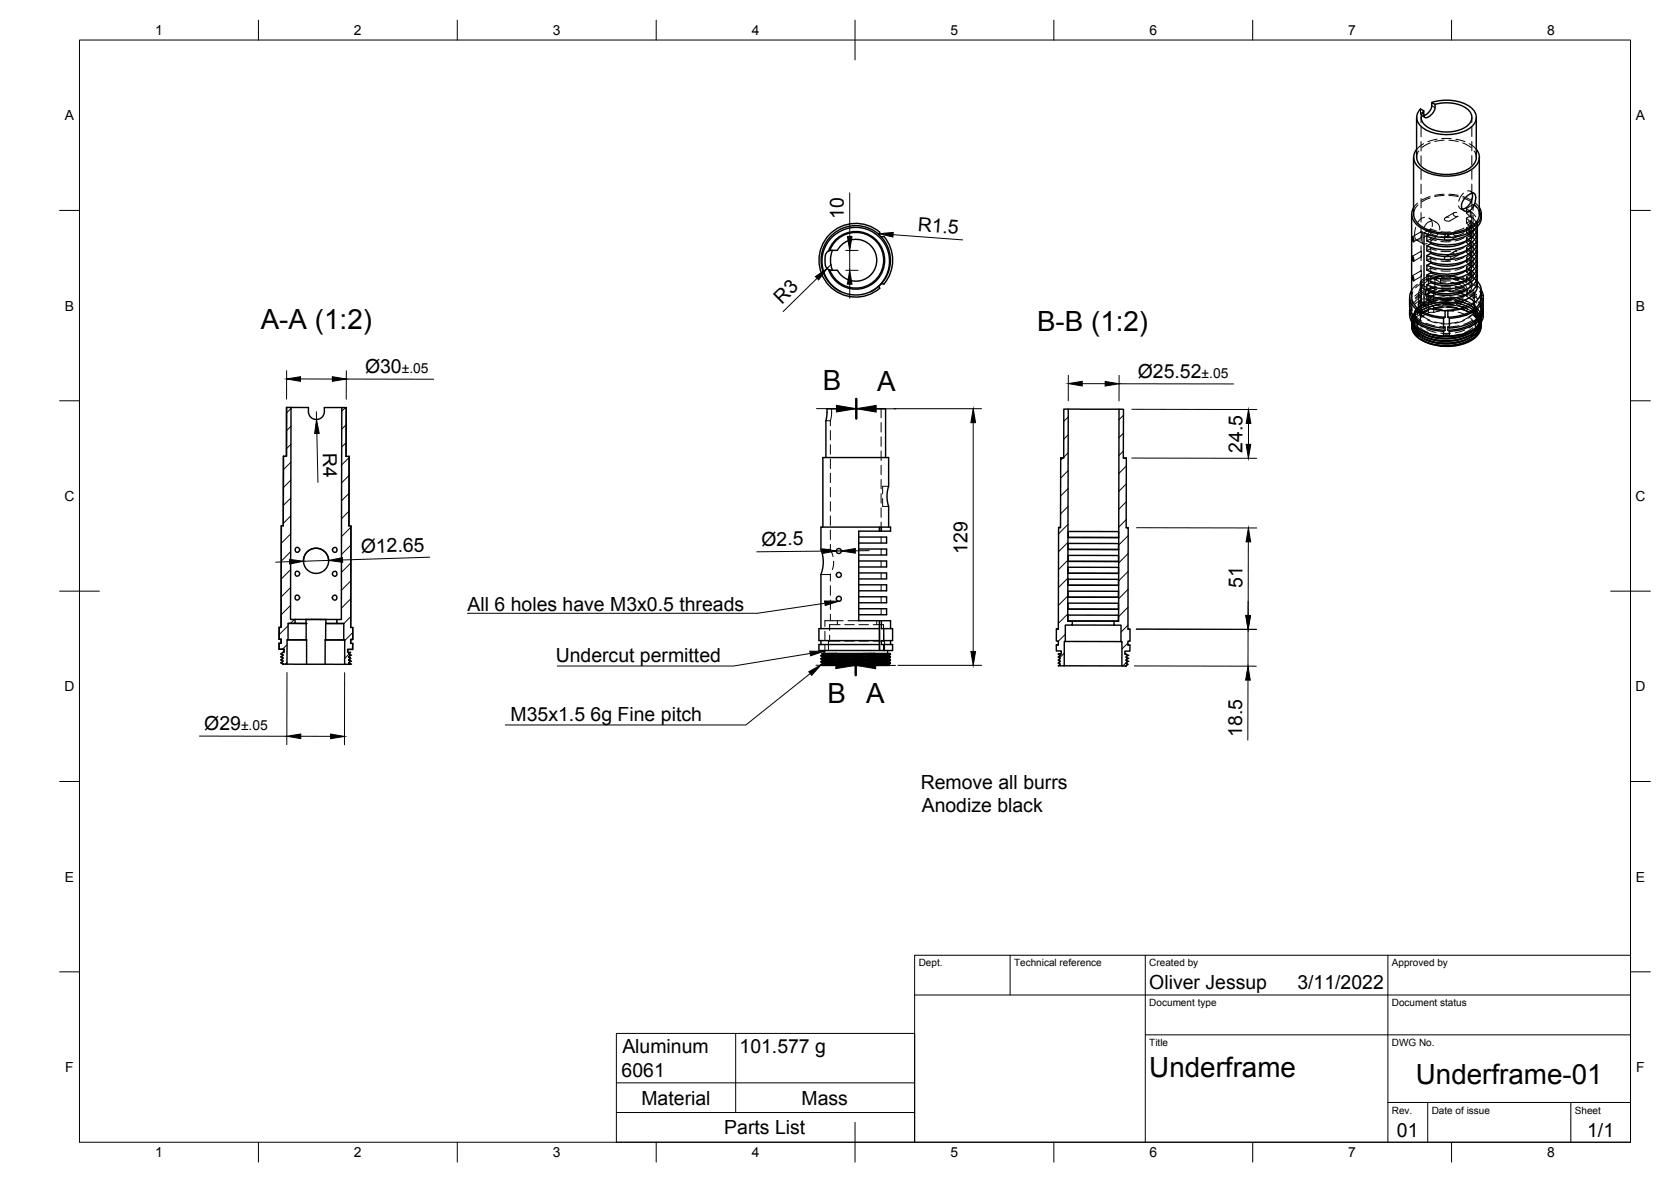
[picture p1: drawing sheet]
<svg xmlns="http://www.w3.org/2000/svg" width="420mm" height="297mm" viewBox="0 0 420 297" stroke-linecap="round" stroke-linejoin="round" font-family="sans-serif">
<!-- layer: Visible -->
<g fill="none" stroke="#000" stroke-width=".36">
<path d="M355.4 39.5v14.3M356.2 29.5v10M356.2 37.5a3.4 3.4 0 0 0 1.5 5.3 12.6 12.6 0 0 0 12.8-.6 3.2 3.2 0 0 0 .7-4.7M357.2 27.4l.8 .5 .2 1.5 .6 .2 .7-.4 1-1.1 .3-.8v-1.1l-.8-.4v1l-.3 .8-.7 .9-1 .6M360 25.7a10.9 10.9 0 0 1 10.4 1.8 2.89 2.89 0 0 1-.6 4.5 11.1 11.1 0 0 1-12.3-.1 2.9 2.9 0 0 1-.3-4.5M360.8 26.2a9 9 0 0 1 8.7 1.7 2.61 2.61 0 0 1-1.3 4.2 9.7 9.7 0 0 1-9.8-.6 2.42 2.42 0 0 1-.4-3.6M371.2 29.5v10a4.2 4.2 0 0 1-3.1 3.5 11.5 11.5 0 0 1-10.4-.9 3.3 3.3 0 0 1-1.5-2.6M372 39.5v14.3M210.4 58.7l-1.5 1.2-1.3 2-.7 1.8-.2 2.4 .5 2.6 .9 1.7 1.5 1.7 1.8 1.2-1.6-1-1.6-1.7-1.1-1.9-.5-1.7-.1-2.1 .3-1.9 .7-1.7 1.2-1.7 1.6-1.4 1.5-.8 1.9-.6h2.4l2 .4 1.9 1 1.8 1.6 1 1.5 .7 1.7 .4 1.9-.1 1.5-.3 1.6-.8 1.9-1 1.3-1.2 1.1-1.6 1M210.4 58.7a8.3 8.3 0 0 1 9.6 0M220 58.7l1.6 1.4 1.2 1.9 .7 1.9 .1 2.2-.5 2.6-.9 1.7-1.3 1.6-2 1.3M221.2 58.4l-.1 .7"/>
<path d="M221.2 58.4a9.3 9.3 0 0 0-12.7 .6 9.3 9.3 0 0 0 0 12.8 9.3 9.3 0 0 0 12.7 .6M221.5 59.4h.7a9.2 9.2 0 0 1 0 12h-.7M354.9 53.8l.1 20.9a4.9 4.9 0 0 0 3.8 4.1 13.4 13.4 0 0 0 4.6 .9M355.1 59.5l.3 .5v.8l-.2-.5zM355.5 53.8a4.7 4.7 0 0 0 3.7 4 12.5 12.5 0 0 0 11.5-1.4 3.5 3.5 0 0 0 1.3-2.6M355.5 52.1a3.5 3.5 0 0 0 1.5 5 12 12 0 0 0 6.4 1.8M359.3 59l-.5 .3v1.3M363.3 58.9v.8M363.4 59.7h.7M363.4 59.7a13.3 13.3 0 0 1-5.3-1.2v18.4l1.6-1v-.2M364 58.9v.8M368.5 49.6l1.5-1a.85 .85 0 0 1 .9 .2 .85 .85 0 0 1 .2 1l-.3 1.3-.6 1.1a1.5 1.5 0 0 1-2.1 .7 1.5 1.5 0 0 1-.4-2.2z"/>
<path d="M370.1 48.5a3.5 3.5 0 0 1-2.4 4.1M370.9 57.5a9.9 9.9 0 0 1-9.2 2.7l-2.9-.9M371.4 57.7a3.9 3.9 0 0 1-3 4.2 12.5 12.5 0 0 1-9.6-.1M371.5 57v.1M371.5 58.3v1.3M371.5 57.1a5.1 5.1 0 0 1-4.5 4 12.7 12.7 0 0 1-8.2-.6M371.5 59.6a5.1 5.1 0 0 1-4.5 4 12.7 12.7 0 0 1-8.2-.6M372 52.1l.5 1.5M372.4 53.6a4.9 4.9 0 0 1-3.8 5.3 13.5 13.5 0 0 1-4.5 .8M372.5 53.6a3.7 3.7 0 0 1-2.2 3.5 12.6 12.6 0 0 1-6.9 1.8M207.5 64.2v2.5M207.5 66.7l.3 .6 .5 .4"/>
<path d="M208.3 67.7l.7 .2M208.3 63.1l-.5 .4-.3 .7M208.3 63.1a7.2 7.2 0 0 1 11.2-3.5 7.2 7.2 0 0 1 0 11.7 7.2 7.2 0 0 1-11.2-3.5M208.6 63a7 7 0 0 1 10.8-3.2 7 7 0 0 1 0 11.2 7 7 0 0 1-10.8-3.2M209 67.9h1.5M209.3 62.9l-.4 1.4-.1 1.5 .5 2.1M210.5 62.9l-2.2 .2M210.6 62.9a5.3 5.3 0 0 1 7.9-1.6 5.3 5.3 0 0 1 0 8.2 5.3 5.3 0 0 1-7.9-1.6M211.4 73.3a8.7 8.7 0 0 0 7.5 0M221.1 71.8l.1 .7M354.4 74.7v2.4M354.4 78v1.2"/>
<path d="M354.5 77.1a5.1 5.1 0 0 0 3.8 4.3 11.3 11.3 0 0 0 4.8 .9l.3-.1-.1 .8-.2 .2a10 10 0 0 1-8.1-3.4l-.5-1.5v-.8M354.5 79.2a5.1 5.1 0 0 0 3.8 4.3 14.2 14.2 0 0 0 4.7 1l.7-.3 .7 .3a10.3 10.3 0 0 0 8-3.5l.5-1.4M355.1 64.4l.4 .8a.24 .24 0 0 1 .1 .3 .24 .24 0 0 1-.3 .1zM355.1 69.3l.3 .5v.8l-.2-.5zM355.3 79.4a9.3 9.3 0 0 0 8.1 3.6M358.1 76.9a13 13 0 0 0 5.3 1.2M359.7 60.9v.3M359.7 63.4v.3M359.7 65.9v.2M359.7 68.3v.3M359.7 70.8v.2M359.7 73.2v.3"/>
<path d="M359.7 73.5l-.9 .5v1.3M359.7 71l-.9 .6v1.2M359.7 68.6l-.9 .5v1.3M359.7 66.1l-.9 .6v1.2M359.7 63.7l-.9 .5v1.3M359.7 61.2l-.9 .6v1.2M360.8 71.1v.3M360.8 73.5v.1M360.9 73.5h-.4v.3M363 80v2.5M364 78.1v1.6M364.1 79.7a9.7 9.7 0 0 0 7.9-3.5l.5-1.3 .4 .2a6.3 6.3 0 0 1-5 4.3l-3.5 .6z"/>
<path d="M364.4 64.4l-.8 .1M364.4 80v2.5M366.1 71.2l.6 .2M366.5 73.5l.6 .2M367.3 70.9l.4 .1M368.3 70.5l.2 .1M368.7 72.8v.1M368.7 60.5v.1M368.7 63v.1M368.7 65.4v.1M368.7 67.9v.1M368.7 70.3v.1"/>
<path d="M368.9 72.7h.1M369.1 60.3a9.6 9.6 0 0 1-9.3 .9M369.1 62.8a9.6 9.6 0 0 1-9.3 .9M369.1 65.2a9.6 9.6 0 0 1-9.3 .9M369.1 67.7a9.6 9.6 0 0 1-9.3 .9M369.1 70.1a9.6 9.6 0 0 1-9.3 .9M369.1 72.6a9.6 9.6 0 0 1-9.3 .9M371.4 70a3.9 3.9 0 0 1-3 4.1 12.5 12.5 0 0 1-9.6-.1M371.4 67.5a3.9 3.9 0 0 1-3 4.2 12.5 12.5 0 0 1-9.6-.1M371.4 65.1a3.9 3.9 0 0 1-3 4.1 12.5 12.5 0 0 1-9.6-.1M371.4 62.6a3.9 3.9 0 0 1-3 4.2 12.5 12.5 0 0 1-9.6-.1M371.4 60.2a3.9 3.9 0 0 1-3 4.1 12.5 12.5 0 0 1-9.6-.1"/>
<path d="M371.5 60.8v1.2M371.5 63.2v1.3M371.5 65.7v1.2M371.5 68.1v1.3M371.5 70.6v1.2M371.5 70.7l.6 .8 .4 1.3M371.5 62a5.1 5.1 0 0 1-4.5 4 12.7 12.7 0 0 1-8.2-.5M371.5 64.4a5.1 5.1 0 0 1-4.5 4.1 12.7 12.7 0 0 1-8.2-.6M371.5 66.9a5.1 5.1 0 0 1-4.5 4 12.7 12.7 0 0 1-8.2-.6M371.5 69.4a5.1 5.1 0 0 1-4.5 4 12.7 12.7 0 0 1-8.2-.6M371.5 71.8a5.1 5.1 0 0 1-4.5 4 12.7 12.7 0 0 1-8.2-.5M372.4 72.8v2.1"/>
<path d="M372.5 72.8a3.7 3.7 0 0 1-2.2 3.6 12.6 12.6 0 0 1-6.9 1.7l-.1 1.6-.2 .2a9.8 9.8 0 0 1-8.1-3.4 3.2 3.2 0 0 1 0-3.6M372.5 72.9l.4 1.4M372.7 78.3l.1 .1a3.8 3.8 0 0 1-2.1 3.1 11.3 11.3 0 0 1-6.3 1.7l-.3-.2a9.2 9.2 0 0 0 8-3.6M372.9 74.3l-.4 .2M372.9 74.3v5.3M372.9 77.5a6.3 6.3 0 0 1-5 4.4l-3.5 .5-.3-.2M355.2 81.3l.9 1.3 1.9 1.3 2.4 .9 2.9 .3 2.6-.2 2.7-.7 2-1.2 1.3-1.4M355.3 81.4l.9 1.3 1.9 1.2 2.3 .8 3 .3 2.5-.2 2.3-.6 2-.9 1.5-1.4M359.1 83.8l3.2 .7M359.3 86.3l3 .7M360.1 84.1l2.2 .4M363 83.3v1.2"/>
<path d="M363.1 84.4h1.3M364 82.2v.8M364.4 83.3v1.2M369.1 85.8l-1.7 .7-1.5 .3-3.6 .2M369.1 85.2l-2.4 .8-2.6 .4-3.3-.3-2.7-.9M369.1 84.6l-2.4 .8-2.6 .4-3.3-.3-2.7-.9M369.1 84l-2.4 .8-2.6 .4-3.3-.3-2.7-.9M369.9 83.1l-1.6 .8-1.9 .5-2 .2-2.1-.1M372.3 82.5l-.3 1-.7 1-2 1.4-1.3 .6-2.1 .4-3.6 .1M372.4 81.1l-.4 1-.5 .8-.9 .8-1.3 .8-3.3 1-2.6 .2-3.2-.4-2.4-.8-1.1-.7-.8-.8-.7-1.1-.2-.9 .3 1 .4 .7 1.7 1.5 2.6 1 2.8 .4 3.4-.2 3.1-1 1.2-.7 1-.9 .6-.9 .2-.8M372.4 81.4l-.1 1.1-.3 .8-.7 .9-1 .8-1.3 .7-1.7 .6-3.2 .5h-2l-2.1-.4-2.8-1.1-1-.8-.8-1.1-.3-.7-.1-1M372.4 81.7l-.1 1-.4 .8-.8 1-1.4 1-2.7 1-3.5 .4-3.5-.4-2.8-1.1-1.6-1.6-.5-1-.1-.8"/>
<path d="M372.4 81.1l-.1 .9-.4 .9-.8 1-1.2 .9-2.9 1.1-3.3 .4-3.7-.4-2.5-1-1.1-.7-.8-.9-.5-1-.1-.9M372.4 81l-.1 1-.4 .7-.7 1-1.3 1-1.4 .7-1.7 .5-3.3 .3-3.3-.4-2.9-1.1-1-.8-.8-.9-.4-.9-.1-1M71.3 114.6l-.1 17.6M71.3 114.6h.1M72.1 102.4h1.1l-.2 53.3h1.2v1h-1.8v4.1h-.2v6.1h-1.1l-.4-.3 .4-.4-.4-.5 .4-.4-.4-.3 .4-.4-.4-.4 .7-.3v-.7h-1.2v-1.5h.5v-1h-.5v-3h.5v-25.5h.5l.1-17.6h.7zM72.1 102.4l-.1 12.2M72.1 102.4h.1M73.2 102.4h4.4v1.4l.2 .6 .7 .7 .9 .3 1-.2 .8-.6 .3-.9 .1-1.3M85.9 102.4h-4.3M85.9 102.4h1.2l-.1 12.3h.8l-.1 17.5h.5v25.5h.5v3h-.5v1h.5v1.5h-1.3v.7h.7l-.4 .3 .4 .5-.4 .3 .4 .4-.4 .3 .4 .4-.4 .6 .4 .2h-1.4v-6.1h-.3v-4.1h-1.7v-1h1.1zM87.1 102.4h.1M87.1 102.4l-.1 12.3"/>
<path d="M87.8 114.7h.1M87.8 114.7l-.1 17.5M207.7 115v-9.3l.2-3h14.8v12.3M267.5 115.1h-.8M267.5 102.8h1.1l-.1 53.3h1.1v1h-1.7v4.1h-.3v6.1h-1.5l.5-.3-.5-.5 .5-.2-.5-.4 .5-.4-.5-.4 .5-.5-.5-.3h.7v-.7h-1.2v-1.5h.5v-1h-.5v-3h.5l.1-25.5h.5v-17.5h.8zM268.6 102.8h12.8M281.4 102.8l1.1 .1-.1 12.2h.8v17.5h.5l-.1 25.5h.5v3h-.5v1h.5v1.5h-1.2v.8l.7 .3-.5 .3 .5 .6-.5 .2 .5 .4-.5 .5 .5 .4-.5 .3h-1v-6.2h-.2v-4.1h-1.8v-1h1.2zM282.5 115.1h.7M70.7 132.2v25.5M70.7 132.1h.1M88.2 132.2h.1M88.2 132.2v25.5"/>
<path d="M206.9 132.5v-17.5h16.5v7.2l-.4 2.2 .1 1.4 .3 1.4v5.3M215.9 138h7v1.5h-7M215.9 135h7v1.5h-7M221.1 133.5h-5.2v22.5h8v2M221.1 132.5h-14.7v5.6l.4 1.2 .2 1.8-.1 1.3-.5 2v13.6M221.1 132.5h.5v1h-.5zM221.6 132.5h2.3v1h-2.3M266.7 132.6h-.5M268.6 136.6v1.5M268.6 138.1h12.7M268.6 139.6h12.6v1.5h-12.6v-1.5M268.6 136.6h12.7l-.1 1.5"/>
<path d="M281.3 133.6h-12.7v1.5h12.7v-1.5M283.2 132.6h.5M70.2 157.7v3h.5M70.2 157.6h.1M72.5 156.7h4.5h-2.8M74.2 155.6l10.5 .1M76.3 140.9l.1-.6a3.2 3.2 0 0 1 3.4-2.5 3.2 3.2 0 0 1 2.8 3.1M77 156.7v4.1M78.2 155.7h2.5M78.2 155.7h-1.2l-.1 1M80.7 155.7h1.2v1M81.9 156.7v4.1h4.5"/>
<path d="M81.9 156.7h.1M84.7 156.7h-2.7M86.4 156.7h-4.5M88.7 157.7v3M88.7 157.7h.1M205.9 158h15.3v3h-15.3zM215.9 153h7v1.5h-7M215.9 150h7v1.5h-7M215.9 147h7v1.5h-7M215.9 144h7v1.5h-7M215.9 141h7v1.5h-7M221.1 156v2"/>
<path d="M221.6 156v2h.6v3h-.6v1h.6v1.5h-1v-1.5h-15.3v1.5h15.3M222.2 158h2.2v3h-2.2M266.1 158.1h-.5M268.5 156.1v-1.5h5.2h7.5v1.5M268.5 151.6h12.7v1.5h-12.7zM268.5 148.6h12.7v1.5h-12.6zM268.5 156.1h.1M268.6 145.6h12.6v1.5h-12.6zM268.9 156.1h12.3M269 156.1h-.5M269.6 157.1h10.5M269.6 156.1h10.5"/>
<path d="M281.2 156.1h.1M281.2 142.6h-12.6v1.5h12.6M281.2 142.6v1.5M283.6 158.1h.5M70.2 161.7v1.5M70.2 163.2h1.2v.7M70.2 161.6h.1M70.7 160.7v1M70.7 160.7h.1M70.7 164.3h.1M70.7 164.2v.1M70.7 165l.4 .5"/>
<path d="M70.7 165.7l.4 .5M70.7 166.5l.4 .3M70.7 164.3l.4 .4M71.1 166.8v.1M71.1 163.9v.1M72.2 166.9h14.5M72.2 160.8h4.8M72.4 160.8h4.6M77.1 160.8v6.1M81.8 160.8h4.9M81.8 160.8l-.1 6.1M81.9 160.8h-.1"/>
<path d="M87.7 165l.4 .5M87.7 165.7l.4 .6M87.7 166.5l.4 .4M87.7 164.2l.4 .5M88.1 163.9v.1M88.2 160.7h.1M88.2 160.7v1M88.7 160.7h-.5M88.7 161.7h.1M88.7 161.7v1.5h-1.3v.7M206.4 161v1M206.5 167.1l17.2 .1-.2-.1"/>
<path d="M206.5 166.3l.4 .3M206.5 165.6l.4 .2M206.5 164.8l.4 .3M206.5 164.7v.1M206.5 165.5v.1M206.5 166.2v.1M206.7 164.2h3.7l-3.5 .1zM206.9 164.3v.2M206.9 165.1v.1M206.9 165.8v.2M206.9 166.6v.1M206.9 165.2l-.4 .3"/>
<path d="M206.9 166l-.4 .2M206.9 166.7l-.4 .3M207.2 163.5v.7M210.4 164.2h9.6l-12.5 .2-1 .3M220 164.2h3.7l.2 .2-17.4 .3M221.1 161v1M222.2 162h2.2v1.5h-2.2M223.2 163.5v.7M223.5 167l-13.1 .2M223.5 166.2l-16.6 .4M223.5 165.5l-16.6 .3M223.5 164.7l-16.6 .4"/>
<path d="M223.5 167.1l-3.5 .1M223.5 166.4l-16.6 .3M223.5 165.6l-16.6 .4M223.5 164.9l-16.6 .3M223.5 164.7v.2M223.5 165.5v.1M223.5 166.2v.2M223.5 167v.1M223.5 166.4l.4 .2M223.5 165.6l.4 .2M223.5 164.9l.4 .2M223.9 166.7l-17.4 .4"/>
<path d="M223.9 166l-17.4 .3M223.9 165.2l-17.4 .4M223.9 164.5l-17.4 .3M223.9 165.1l-17.4 .4M223.9 165.8l-17.4 .4M223.9 166.6l-16.1 .3-1.3 .1v.1M223.9 166.7l-.4 .3M223.9 166l-.4 .2M223.9 165.2l-.4 .3M223.9 164.5l-.4 .2M223.9 164.4v.1M223.9 165.1v.1"/>
<path d="M223.9 165.8v.2M223.9 166.6v.1M223.9 161v1M266.1 162.1h-.5M266.1 166.6l.5 .3M266.1 164.4l.5 .2M266.1 165.9l.5 .2M266.1 165.1l.5 .3M266.9 164.3h-.8M267.6 167.3l14.5 .1M267.9 161.2h14M282.9 164.3l.2 .1"/>
<path d="M283.1 166.7l.4 .2M283.1 165.9l.5 .3M283.1 164.5l.5 .2M283.1 165.2l.5 .2M283.5 166.9h.1M283.6 162.1h.5"/>
<circle cx="74.7" cy="138.2" r=".61"/>
<circle cx="84.2" cy="138.2" r=".61"/>
<circle cx="210.9" cy="138.5" r=".63"/>
<circle cx="74.7" cy="144.2" r=".61"/>
<circle cx="74.7" cy="150.2" r=".61"/>
<circle cx="79.5" cy="140.9" r="3.2"/>
<circle cx="84.2" cy="150.2" r=".61"/>
<circle cx="84.2" cy="144.2" r=".61"/>
<circle cx="210.9" cy="144.5" r=".62"/>
<circle cx="210.9" cy="150.5" r=".63"/>
</g>
<!-- layer: Hidden -->
<g fill="none" stroke="#000" stroke-width=".25">
<path d="M356.7 37.9l-.3 .7-.2 .9M357.2 27.4l.1 1.5 .4 .2h.3M357.3 29.5v1.3M357.3 32v2.4M357.3 35.6v2.3M357.3 39.1v2.4M357.5 29.1l.8 .4M357.9 36.1l-1.7 1.5M359.6 35.9l-2.1 1.2M361.3 35l-2.3 .6M362.5 34.8h2.4M363.1 35.2l-2.4 .4"/>
<path d="M364.3 35.2l2.3 .4M366.1 35l2.3 .6M367.8 35.9l2.1 1.2M369.4 36.1l1.8 1.5M370.1 29.5v1.3M370.1 32v2.3M370.1 35.5v2.4M370.1 39.1v2.4M370.7 37.9l.4 .7 .1 .9M356 57.1l-.3 1.6 .1 1.1a.79 .79 0 0 0 1.1 .5M356.4 51l-1 1.2M356.5 51.5l-.7 1-.4 1.3"/>
<path d="M357.3 42.7v2.4M357.3 46.3v2.4M357.3 49.9v2.3M357.3 53.4v2.4M357.3 57v1.3M357.3 59.2v1.4M357.3 58.2l-2.1 1.3M357.3 58.4v-.2v1.3M357.4 59.6l-2 1.2M357.7 58.2l-.2 1.3 .1 1.4a.73 .73 0 0 0 1.2 .3M358.2 54.6l-1.1 .5-.7 .9M359.3 54.8l1.7 1"/>
<path d="M359.3 54.8l.1 .1a1.86 1.86 0 0 1 .7 2M359.6 49.4l-2.2 .9M359.6 49.7l-2.1 1M359.6 58l-1.6 1.7M359.7 57.5v1.3l1.4 .5M359.7 57.5l1.4 .5M359.7 60l1.4 .5M359.7 60v.9M359.7 58.8l-.4 .2M359.7 60l-.9 .6M359.7 57.5l-1.6 1M359.8 55.6l-.9 .4-.8 1.1"/>
<path d="M361 55.8l.8 .7 .2 1.3M361.5 58.9l-1.6 1.6M362.3 59.5h2.4M362.3 58.2l2.4 .1M363.1 48.8l-2.4 .3M363.1 49.1l-2.4 .3M364.3 49.1l2.4 .3M364.3 48.8l2.3 .3M365.6 58.4l-2.2 1.2M365.6 53.5l-2.2 1.2M366.3 58.3h-.2a.54 .54 0 0 0-.7 .5 .54 .54 0 0 0 .7 .5h.5l-2.2 1.2h-.7l-.5-.3v-.2l.2-.4 .9-.1M366.3 53.4h-.2a.54 .54 0 0 0-.7 .5 .54 .54 0 0 0 .7 .5l.5-.1-2.2 1.3-.7-.1-.5-.3 .2-.5 .9-.1"/>
<path d="M366.7 51.7l.3 .6 .7 .3M367.2 52.4l.9 .6M367.8 49.7l2.2 1M367.8 49.4l2.2 .9M368 48.5l-.7 .9-.5 1.2M368.1 58.5l-2.2 .8M368.1 57.3l-2.2 .8M368.1 59.8l-2.2 .8M368.7 52.4v1.2l1 1.1M368.7 52.4l1 1M368.7 54.8v1.3l.8 .7 .4 .7M368.7 54.8l1 1.1"/>
<path d="M368.7 57.3v1.2l.8 .7 .4 .8M368.7 57.3l1 1M368.7 59.7l1 1.1M368.7 54.8l1-.5 1.2 1.1 .5 1.1M368.7 59.7v.8M369 48h.6l.5 .5M369.7 58l1.1 1 .6 1.2M369.7 55.5l1.1 1 .6 1.2M369.7 53.1l1.4 1.4M369.7 55.5v1.2l-1 .6M369.7 58v1.2l-1 .5M369.7 56.7l1.2 1.2 .5 1"/>
<path d="M369.7 59.2l1.2 1.1 .5 1.1M369.7 58l-1 .5M369.7 55.5l-1 .6M369.7 53.1l-1 .5M369.7 53.1v1.2M369.7 48.1l1 .5M370.1 58.7l-.4 .9-.6 .7M370.1 55.8l-.2 .9-.8 1.2M370.1 54.6l-.2 .9-.8 1.1M370.1 57l-.2 .9-.8 1.2M370.1 59.5l-.2 .9-.8 1.1M370.1 42.7v2.4"/>
<path d="M370.1 46.3v2.3M370.1 49.8v2.4M370.1 53.4v1.3M370.1 55.9v1.2M370.1 58.3v1.3M370.4 51.4l1 .8M370.4 51.4v1.5M370.4 54.1v2.3M370.4 57.6v2.4M370.4 51.4l-1.7 1M370.9 51.5l.7 1 .4 1.3M371 51l1 1.2"/>
<path d="M371.4 55.6l-.1 1.1-.4 .8M371.5 55.9v1.1M372.1 53.2l.1 .3a.87 .87 0 0 1 .2 1.1v.3M372.4 53.8v.9M354.9 77.1v.9M355 75.3l-.6 1.8M355 77.4l-.4 .8-.2 1M355 77.3v1.1l.3 1M355.1 76l-.6 1.5M355.1 79.2a2.81 2.81 0 0 0 .2 2.2M355.3 73.3l-.4 1.4M355.3 75.8l-.4 1.3 .2 1"/>
<path d="M355.3 78.8a2.77 2.77 0 0 0-.2 2.3M355.4 79.8v.1M355.6 79l-.2 1.2 .3 1.1M355.7 79.1l.6 .7 1.2 .9M355.7 79.2v.6M355.7 79.8l-.3 1.1 .2 1.2M355.7 79.4l-.4 .7-.3 1M355.8 78.7l-.7 1.2-.1 1.1v-.6M355.9 79.6l-.4 .9v1.4M355.9 79l-.4 1v1.3M356 77.9l-.6 1.3 .1 1.2a3.7 3.7 0 0 0 1.4 2.1M356.1 79.6l-.8 1-.3 1.1"/>
<path d="M356.1 60.3l1.8 1M356.3 79.5l-.6 1-.3 1.3M356.4 71.4l-1.5 1.6M356.4 79.4l-.8 .8-.5 1.1M356.4 77.2v1.9M356.5 77.5l-.7 .9-.4 1.2M356.5 77.9l.5 .9 .9 .9M356.6 77.1a4 4 0 0 0-.3 4.4M356.7 73.9v3.3M357.1 77.6l-1 .8-.7 .9M357.1 71v2.2M357.1 74.4v2.3"/>
<path d="M357.1 77.9v2.2M357.2 78.2l-1 .7-.7 .9M357.2 75.4l-.7 1.3M357.2 75.4v1.9M357.2 78.5v1.9M357.2 74.6l-1.7 1.6M357.3 75.6l-.6 1.2 .2 1.5M357.3 72.2l-.6 1.3 .1 1.1M357.3 61.8v1.4l-2.1 1.2M357.3 64.1v1.4M357.3 66.7v1.4M357.3 69v1.4"/>
<path d="M357.3 71.6v1.5M357.3 68l-2.1 1.3M357.3 63.3v-.2v1.4M357.3 68.2v-.2v1.4M357.3 77.4l-.9 .8-.7 .9M357.4 75.6l.8 .8 1.1 .6M357.4 64.5l-2 1.2M357.4 69.5l-2 1.1M357.5 76.7l-1.8 1.5M357.6 79.2l1 .8 1 .5M357.7 73.1l-2 1.3M357.7 75.1l-2 1.4"/>
<path d="M357.8 71l-1.9 1.4M357.8 73.4l-1.9 1.4M357.9 73.8l-2 1.3M358 76.6l-1.1 .8-.7 .8M358 76.5l-2 1.4M358 74.7l1.7 1.2M358.1 76.5l-1.9 1.4M358.3 77.5l-1.9 1.4M358.4 73.1v.8M358.6 78.1l-2 1.2M358.6 77.5l-2 1.2M358.6 76.9l-2 1.2"/>
<path d="M358.6 77.4l-2 1.1M358.7 72.2l-.2 1.2M358.7 73l-.2 .8 .1 .8M358.7 76.7l-2 1.2M358.8 75.8l-2 1.2M358.9 70.7a2.69 2.69 0 0 0-1.5 3M359.1 74.5l.6 .6 1.4 .6M359.1 78.1l-2.1 1.2M359.2 77.8l-2.2 1M359.3 75.5l.9 .6 1.2 .5M359.3 77.7l-2.1 1M359.5 77.8l-2.1 .9"/>
<path d="M359.6 75.8l-2.2 1M359.6 69.9l-2.2 .9M359.7 75.2l-2.2 1.1M359.7 74.7l1.4 .5M359.7 62.4l1.4 .5M359.7 64.9l1.4 .5M359.7 67.4l1.4 .4M359.7 69.8l1.4 .5M359.7 72.3l1.4 .4M359.7 62.4v1M359.7 64.9v1M359.7 67.4v.9"/>
<path d="M359.7 69.8v1M359.7 72.3v.9M359.7 74.7v1M359.7 74.7l-.9 .6M359.7 72.3l-.9 .5M359.7 69.8l-.9 .6M359.7 67.4l-.9 .5M359.7 64.9l-.9 .6M359.7 62.4l-.9 .6M360.4 76.3l-2.3 .8M360.4 77.4l2.3 .5M360.5 76.7v1.8a4 4 0 0 0-3.4 1.6l.1 .3"/>
<path d="M360.5 76.9l-2.3 .7M360.5 73.8v1.8M360.5 73.3l-2.3 .7M360.6 76.1l-2.2 .8M360.8 71.4v2.1M360.9 75.5l-2.3 .6M361.1 72l-2.3 .6M361.1 74.1l-2.3 .6M361.2 69.9l-2.3 .6M361.3 72.3l-2.4 .6M361.3 69.6a2.88 2.88 0 0 0-3.5 .6l-.4 .2a.68 .68 0 0 0-.2 .8 .68 .68 0 0 0 .6 .5l.9 .5v.8l-1.4-.8v3.4l-.1-.2M361.3 69.6l.9 .6v.8l-1.4-.8v.9"/>
<path d="M361.3 69.6l-1.4 .5M361.3 75.4l-2.3 .7M361.3 72.8l-2.3 .6M361.4 75.5l-2.3 .6M361.5 75.5l-2.3 .5M361.7 76.5l-2.3 .6M361.9 73.2l-1.4 .3M361.9 78.2l-1.4 .3M362.1 77.2l-2.3 .5M362.1 76.6l-2.3 .5M362.1 76l-2.3 .5M362.1 76.6l-2.3 .4"/>
<path d="M362.2 76l-2.3 .4M362.2 76h2.4M362.3 74.9l-2.3 .5M362.3 75.4h2.4M362.3 60.7h2.4M362.3 63.1l2.4 .1M362.3 65.6h2.4M362.3 68.1h2.4M362.3 70.5l2.4 .1M362.3 73h2.4M362.5 75.3h2.4M362.5 72.7h2.4"/>
<path d="M362.5 69.5l-1.2 .1M362.6 77.3l-2.4 .5M362.6 75.4h2.4M362.6 77.1l-2.3 .4M362.7 75.3l2.4 .1M362.9 77.1l-2.4 .3M362.9 76.4l2.4 .1M363.1 75.2l-2.4 .3M363.1 77.2l-2.4 .3M363.1 73.1l2.4 .1M363.1 69.4l-2.4 .2M363.1 78.1l2.4 .1"/>
<path d="M363.1 73.2l-2.2 .3M363.3 69.9l-2.5 .3M363.3 77.2l2.4 .1M363.3 76.5l2.4 .2M363.3 75.9l2.4 .2M363.3 74.6l-2.4 .3M363.4 75.9l2.4 .2M363.5 74.8l2.4 .2M363.6 70.9l-1.4 .1M363.7 69.4l2.4 .2M363.7 77.3l2.9 .2M363.8 77.1l2.4 .3"/>
<path d="M363.9 76l-2.4 .1M364 77.1l2.4 .2M364 76.6l-2.3 .1M364.1 72.9l-2.4 .2M364.2 75.8l-2.4 .1M364.2 70l-2 .2M364.3 77.2l2.3 .3M364.3 75.2l2.3 .4M364.3 69.4l2.3 .2M364.3 73.2l2.2 .3M364.4 64.4l.4 .3v.3l-.5 .4-.6-.1-.5-.2v-.3l.4-.3M364.4 69.9l2.4 .4"/>
<path d="M364.5 75.3h-2.4M364.5 74.6l2.4 .4M364.7 71.8l-2.4 .1M364.7 73.9h-2.4M364.7 70.9l1.4 .3M364.8 69.7h-2.4M364.8 72.1l-2.4 .1M365 76.8h-2.4M365.1 76.1l2.4 .4M365.2 76.7l2.4 .5M365.3 73l2.3 .5M365.4 75.9l2.3 .6"/>
<path d="M365.4 70.2l1.9 .7M365.6 63.3l-2.2 1.2M365.7 75.4l2.3 .6M365.9 72l2.3 .5M365.9 74l2.3 .5M366 69.8l2.3 .6M366 72.3l2.3 .6M366.1 75.4l2.2 .7M366.1 72.8l2.3 .6M366.2 75.6l2.2 .6M366.2 75.6l2.3 .7M366.3 63.3l-.3-.1a.54 .54 0 0 0-.6 .5 .54 .54 0 0 0 .7 .5l.5-.1"/>
<path d="M366.3 77.6l-2.4 .3M366.5 76.7l2.2 .8M366.6 64.2l-2 1.1M366.6 77.5l2.4 .8M366.6 75.1l2.4 .7M366.6 73.4l2.3 .9M366.6 78.5l2.3 .8M366.7 71.4l1.3 .8 .6 .6M366.7 75.1l2.3 .7M366.8 77.6l2.3 .8M366.8 76.9l2.3 .9M366.8 76.3l2.3 .8"/>
<path d="M366.9 76.9l2.2 .7M366.9 76.3l2.3 .8M367.1 73.7l1.8 .8 .7 .6M367.2 70l1.1 .5M367.4 77.6l2.2 .9M367.6 77.6l2.1 1M367.6 71l1 1 .3 .7M367.8 75.9l2.1 1M367.8 69.9l2.2 .9M367.9 70.7l2 1.3M367.9 74.8l-.9 .6-1.2 .4M368.1 74.5l-2.2 .8"/>
<path d="M368.1 62.2l-2.2 .8M368.1 64.7l-2.2 .8M368.1 67.1l-2.2 .8M368.1 69.6l-2.2 .8M368.1 72l-2.2 .8M368.1 75.3l2.1 1.2M368.2 75.4l-.9 .6-1.2 .5M368.4 70.6l.3 .2M368.6 76.9l2 1.1M368.7 72.9l.2 .7v.9M368.7 77.6l2.1 1.1M368.7 73.8l2.1 1.2"/>
<path d="M368.7 69.6l1 1M368.7 61l.8 .7 .4 .7M368.7 63.4l.8 .7 .4 .8M368.7 62.2l1 1.1M368.7 65.9l.8 .7 .4 .8M368.7 64.7l1 1M368.7 68.3l.8 .7 .4 .8M368.7 67.1l1 1.1M368.7 60.6v.4M368.7 62.2v.8M368.7 63.1v.3M368.7 64.7v.7"/>
<path d="M368.7 65.5v.4M368.7 67.1v.8M368.7 68v.3M368.7 69.6v.7M368.7 70.4v.4M368.8 76.9l2 1.3M368.9 72.7l-.2 1.2M369 73.1v.8M369.1 76.4l2 1.3M369.3 72.9l2 1.2M369.3 74.9l2 1.3M369.4 70.9l1.9 1.3"/>
<path d="M369.4 73.3l1.9 1.4M369.4 76.6l1.1 .8 .7 .8M369.5 76.1l-2.1 1.2M369.5 73.8l2 1.3M369.5 76.7l1.9 1.5M369.6 76.8l1 .7 .7 .9M369.7 67.8l1.1 1 .6 1.2M369.7 65.3l1.1 1.1 .6 1.1M369.7 62.9l1.1 1 .6 1.2M369.7 60.4l1.1 1.1 .6 1.1M369.7 60.4v1.2l-1 .6M369.7 62.9v1.2l-1 .6"/>
<path d="M369.7 65.3v1.2l-1 .6M369.7 67.8v1.2l-1 .6M369.7 61.6l1.2 1.2 .5 1M369.7 64.1l1.2 1.1 .5 1.1M369.7 66.5l1.2 1.2 .4 .8 .2 .9M369.7 69l1.2 1.1 .5 1.1M369.7 67.8l-1 .5M369.7 65.3l-1 .6M369.7 62.9l-1 .5M369.7 60.4l-1 .6M369.8 79.3l-2 1.2M369.8 78l.8 .7 .9 1"/>
<path d="M369.8 75l.8 .9 .3 1.1M370 76.4l1.8 1.6M370.1 61.2l-.4 .8-.6 .8M370.1 63.6l-.4 .9-.6 .7M370.1 66.1l-.4 .9-.6 .7M370.1 68.5l-.4 .9-.6 .8M370.1 71l-.4 .9-.6 .7M370.1 78.8l1.2 1 .6 .8M370.1 71.7l-.2 1-.8 1.1M370.1 61.9l-.2 1-.8 1.1M370.1 64.4l-.2 .9-.8 1.1M370.1 66.8l-.2 .9-.8 1.2"/>
<path d="M370.1 69.3l-.2 .9-.8 1.2M370.1 60.8v1.2M370.1 63.2v1.3M370.1 65.7v1.2M370.1 68.1v1.3M370.1 70.6v1.2M370.1 79l.7 .6 .9 1.1M370.1 78.4l.7 .6 .9 1.1M370.1 77.8l.7 .6 .9 1.1M370.1 76.4a4.1 4.1 0 0 1 2.3 3.1l-.1 1.2M370.2 78.2l1.7 1.7M370.2 77.7l.8 .5 .9 1.1"/>
<path d="M370.4 76l.3 1.3-.2 1M370.4 69.8l1.1 .9M370.4 69.8l-1.7 1M370.4 61.2v2.4M370.4 64.8v2.4M370.4 68.4v1.4M370.5 73l.2 1.2-.4 1.1M370.6 79.1l1.3 1.5M370.7 79.3l.8 .9 .4 1.1M370.7 73.9v3.3M370.8 78.2l-.4 .7-1.2 1.1M370.8 77.6l.8 1.1 .4 1"/>
<path d="M371 77.2v1.9M371 71.4l1.4 1.5M371.1 77.4l.5 1.2v1.1M371.5 78.9l.7 1 .2 1.2M371.5 79.1l.5 1.2-.1 1.1M371.6 79.6l.6 1 .2 1.2M371.6 75.8l.6 1 .2 1 .5-.3M371.6 79.2v1.3l-.5 1M371.7 79.2v.6M371.8 78.6a3.2 3.2 0 0 1 .6 2.3M371.9 79.4l.1 1.2-.4 1.1M371.9 78.1l.4 1.1v1.2"/>
<path d="M372 73.2l.4 1.3M372 75.6l.4 1.3M372.1 79.1l.3 .8v1.2M372.2 77l.6 1.3 .1 .5h-.2a.41 .41 0 0 0-.3 .6 .41 .41 0 0 0 .5 .2M372.2 75l.4 .7 .3 1-.4 .2a3.9 3.9 0 0 1-1.4 2.9M372.3 76l.6 1.5M372.3 79.1l.1 1.3-.5 1.2M372.4 73.1v2.4M372.4 76.7v2.5M372.4 79.8v.1M372.4 78.2l.3 .1M372.4 78.2l-.3 1.2"/>
<path d="M372.9 77.6l-.5-.2v.8M355 80.1v.1M355 80.8h.1M355 80.9v.6M355.4 80.3l.2 1.1 .6 1.1M355.4 80.4v.1M355.4 81v.2M355.7 82.8l.7 1 .8 .8M355.9 80.2l-.4 1v1.3M356 80.4l.4 .7 1.3 1.1M356 83.6l.7 .7 1.2 .8M356 83l1.9 1.5"/>
<path d="M356 82.3l.7 .8 1.2 .8M356.2 80.1l-.7 1.1-.1 1.1M356.3 83.1l1.9 1.4M356.4 84.5l-.9-1.5 .4 .9 .7 .8M356.4 80.3v2M356.5 82.2l1.9 1.3M356.5 82.9l.5 .9 .9 .9M357.1 82.4l2 1.2M357.1 83.3l2.1 1.1M357.2 80.4l-.7 1.3M357.3 85.2l2.1 1.1M357.5 85.4l1.8 .9"/>
<path d="M357.8 83.2l2.2 .9M358.3 85.2l2.2 .7M358.5 81.2l2.3 .7M358.7 82.8l2.4 .7M358.9 85.4l2.2 .8M358.9 80.4l2.3 .8M359.3 85l2.3 .5M360.3 84l2.8 .4M360.4 84.7l2.3 .3M360.6 86.6l2.3 .3M360.7 80.9l2.4 .4M361.7 86.2l2.4 .1"/>
<path d="M362 82.1l1.3 .1M362.3 83.7h2.4M362.3 86.3l2.4 .1M362.3 81.3l2.4 .1M365.2 85.6h-2.4M366.3 84.8l-2.4 .2M366.5 86.6l-2.4 .3M366.6 80.9l-2.3 .4M366.9 81.8l-2.9 .4M367.2 84l-2.8 .4M367.6 85.7l-2.3 .5M368.2 85.5l-2.3 .7"/>
<path d="M368.2 80.5l-2.3 .7M368.3 83l-2.4 .6M368.6 84.7l-2.2 .7M369.6 83.5l-2.2 1M369.8 85.3l-2.2 1M369.8 80l.8 .9 .3 1.1M370.2 80.5l-2.2 1M370.3 82.4l-2 1.2M370.4 84.9l-1.3 .9M370.4 84.3l-1.3 .9M370.4 83.7l-1.3 .9M370.7 84l-2 1.2"/>
<path d="M370.8 83.2l-.4 .7-1.2 1.1M370.9 82.7l-1.8 1.3M371 80.3v2M371.2 80.8l-.8 .9-1 .8M371.4 82.5l-.8 1-.9 .6M371.8 81.5l-.7 .8-1.1 .8M371.8 81.8l-.1 .1M371.9 80.9l-.4 .9-.9 1M371.9 80.6l.4 1v.9M371.9 82.5l-.4 1.1-.8 .9M371.9 80.8v1.3l-.4 1M372 81.9l-.1 1.1-.7 1.1"/>
<path d="M372 81.3l-.1 1.1-.7 1.1M372 80.7l-.1 1.1-.7 1.1M372 80.1v.1M372 80.7v.2M372 81.4v.1M372 82v.1M372.3 80.4l.1 .6M372.3 80.9l.1 .5M372.4 80.4v.1M207.7 105.7h1.1M208.8 105.7v1.3M208.8 108.2v2.4"/>
<path d="M208.8 111.8v2.4M208.8 115.3v2.4M208.8 118.9v2.4M209.1 102.7v1.6l-.3 1.4M221.6 102.7v2.3M221.6 106.2v2.4M221.6 109.8v2.3M221.6 113.3v2.4M221.6 116.9v2.4M206.4 138.1h2.4M208.8 138.1l.7 1.8M208.8 122.5v2.4"/>
<path d="M208.8 126.1v2.3M208.8 129.6v2.4M208.8 133.2v2.4M208.8 136.8v1.3M221.6 120.5v2.4M221.6 124.1v2.3M221.6 127.6v2.4M221.6 131.2v2.3M221.6 135v1.5M221.6 138v1.5M221.9 125.3v2h1.5M223.4 122.2h-1.5v1.9"/>
<path d="M206.4 144.4h2.4M207.4 158.6v2.4M208.6 159.6v1.5M208.8 144.4v1.6M208.8 147.2v2.4M208.8 150.8v2.3M208.8 154.4v1.6M208.9 144.2l-.1 .2M209.6 141l-.3 2.1M210.5 156v1M211.2 157h-2.6v1.4M212 156h-4.6v1.4"/>
<path d="M212.4 157h2.4M213.2 156h2.7M216 157h2.4M219.6 157h2.6v1.4M220.4 156v1M221.1 158v3M221.6 141v1.5M221.6 144v1.5M221.6 147v1.5M221.6 150v1.5M221.6 153v1.5M222.2 159.6v1.5"/>
<path d="M206.5 167.1l1.3 .1M206.5 164.7l2.2 .1M206.5 165.5l2.2 .1M206.5 166.2l2.2 .1M206.5 167l2.8 .1M206.9 166.6h.1M206.9 165.8h.1M206.9 165.1h.1M206.9 164.3h.1M206.9 166.7h.1M206.9 166h.1M206.9 165.2h.1"/>
<path d="M206.9 164.5h.1M207.3 166.4h2.4M207.3 165.6l2.4 .1M207.3 164.9h2.4M207.4 166.6l2.3 .1M207.4 165.9h2.3M207.4 165.1l2.3 .1M207.4 164.4h2.3M207.4 166.8h2.3M207.4 166l2.3 .1M207.4 165.3h2.3M207.4 164.5l2.3 .1"/>
<path d="M207.4 162.2v2.4M207.4 165.8v1.4M208.3 164.7v2.5M209 167.2h2.4M209.9 164.9h2.4M209.9 165.6h2.4M209.9 166.3l2.4 .1M210.5 167.1h2.4M210.9 166.5h2.4M210.9 165.7h2.4M210.9 165h2.4M210.9 166.9h2.4"/>
<path d="M210.9 165.4h2.4M210.9 166.7h2.4M210.9 166h2.4M210.9 165.2l2.4 .1M210.9 164.5h2.4M210.9 166.1h2.4M210.9 164.6h2.4M211.2 161.1h-2.9v2.5M211.4 164.2h1.3M212.4 161.1h2.4M213.5 164.9h2.4M213.5 165.7h2.4"/>
<path d="M213.5 166.4h2.4M213.9 164.3h2.4M214 167.2h2.4M214.5 166.5h2.4M214.5 165h2.4M214.5 165.8h2.4M214.5 166.8h2.4M214.5 166.9h2.4M214.5 166.2h2.4M214.5 165.4h2.4M214.5 164.7h2.4M214.5 166l2.4 .1"/>
<path d="M214.5 165.3h2.4M214.5 164.5l2.4 .1M216 161.1h2.3M217.1 164.9l2.3 .1M217.1 165.7h2.3M217.1 166.4l2.3 .1M217.5 164.3h2.4M217.6 167.2h1.3M218 166.6h2.4M218 165.8h2.4M218 165.1h2.4M218.1 166.8l2.4 .1"/>
<path d="M218.1 166.1h2.4M218.1 165.3l2.4 .1M218.1 164.6h2.4M218.1 167h2.4M218.1 166.2l2.4 .1M218.1 165.5h2.4M218.1 164.7h2.4M218.9 164.2l2.4 .1M219.5 161.1h2.9v2.5M220.6 165h2.4M220.6 165.7l2.4 .1M220.6 166.5h2.4"/>
<path d="M221.1 164.4l2.8 .1M221.1 162v1.5M221.6 166.6l2.3 .1M221.6 165.9l2.3 .1M221.6 165.1l2.3 .1M221.7 166.9l1.8 .1M221.7 166.1l1.8 .1M221.7 165.4l1.8 .1M221.7 164.6l1.8 .1M221.7 167l1.8 .1M221.7 166.3l1.8 .1M221.7 165.5l1.8 .1"/>
<path d="M221.7 164.8l1.8 .1M222.4 164.7v2.5M222.5 164.3h1.4M223.5 167h.1M223.5 166.2h.1M223.5 165.5h.1M223.5 164.7h.1M223.5 166.4h.1M223.5 165.6h.1M223.5 164.9h.1"/>
</g>
<!-- layer: Visible -->
<g fill="#000">
<circle cx="76.9" cy="156.7" r=".18"/>
<circle cx="70.7" cy="166.6" r=".18"/>
<circle cx="70.7" cy="165.8" r=".18"/>
<circle cx="70.7" cy="165.1" r=".18"/>
<circle cx="88.1" cy="164.6" r=".18"/>
<circle cx="88.1" cy="166.9" r=".18"/>
<circle cx="88.1" cy="166.1" r=".18"/>
<circle cx="266.1" cy="165.9" r=".18"/>
<circle cx="266.1" cy="164.4" r=".18"/>
<circle cx="266.1" cy="165.1" r=".18"/>
<circle cx="266.1" cy="166.6" r=".18"/>
<circle cx="283.6" cy="165.4" r=".18"/>
<circle cx="283.6" cy="164.7" r=".18"/>
<circle cx="283.6" cy="166.2" r=".18"/>
</g>
<!-- layer: Hidden Narrow -->
<path d="M357.2 28.2l.8 .5M357.4 70.4v2.3M357.4 73.9v2.3M357.4 77.4v2.2M357.6 71.6v.8M359.2 69.4v2.3M359.2 72.8v2.4M359.2 76.4v2.2M361.1 69.5v.8" fill="none" stroke="#000" stroke-width=".25"/>
<!-- layer: Visible Narrow -->
<path d="M360 26.6l.8 .5" fill="none" stroke="#000" stroke-width=".25"/>
<!-- layer: BORDER -->
<g fill="none" stroke="#000" stroke-width=".25">
<path d="M20 10.1h390v276.9h-390zM65 5.1v5M115 5.1v5M165 5.1v5M215 5.1v10M265 5.1v5M315 5.1v5M365 5.1v5M15 52.9h5M410 52.9h5M15 100.7h5M410 100.7h5"/>
<path d="M15 148.6h10M405 148.6h10M15 196.4h5M410 196.4h5M15 244.2h5M410 244.2h5M65 287v5M115 287v5M165 287v5M215 282.1v9.9M265 287v5M315 287v5"/>
<path d="M365 287v5"/>
</g>
<!-- layer: TITLEBLOCK -->
<path d="M230 240.1h180v46.9h-180zM230 250h180M254 240.1v9.9M288 240.1v46.9M349 240.1v46.9M288 260.1h122M349 277.1h61M359 277.1v9.9M395 277.1v9.9" fill="none" stroke="#000" stroke-width=".25"/>
<!-- layer: Hatching -->
<g fill="none" stroke="#000" stroke-width=".25">
<path d="M73.2 107.1l-1.2 1.2M73.2 111.6l-1.2 1.2M73.2 116.1l-1.9 1.9M73.2 102.6l-1.1 1.2M86.8 102.4l-.9 .9M87 106.7l-1.1 1.2M87 111.2l-1.1 1.1M87.8 119.5l-1.9 1.9M87.8 115l-1.9 1.8M267.3 115.1l-.6 .5M268.6 118.3l-1.9 1.8M268.6 109.3l-1.1 1.1"/>
<path d="M268.6 113.8l-1.1 1.1M268.6 104.8l-1.1 1.1M282.5 104.4l-1.1 1.1M282.5 108.9l-1.2 1.1M282.5 113.4l-1.2 1.1M283.2 117.1l-1.9 1.9M73.1 138.6l-2.4 2.4M73.1 129.6l-1.9 1.9M73.1 134.1l-2.4 2.4M73.1 120.6l-1.8 1.9M73.1 125.1l-1.9 1.9M87.7 128.5l-1.8 1.9"/>
<path d="M87.8 124l-1.9 1.8M88.2 137l-2.3 2.3M88.2 132.5l-2.3 2.3M268.5 127.3l-1.8 1.8M268.5 131.8l-2.3 2.3M268.5 136.3l-2.4 2.3M268.6 122.8l-1.9 1.8M283.2 130.6l-1.9 1.9M283.2 121.6l-1.9 1.9M283.2 126.1l-1.9 1.9M283.7 139.1l-2.4 2.4M283.7 134.6l-2.4 2.4"/>
<path d="M72.4 157.3l-2.2 2.2M73.1 147.6l-2.4 2.4M73.1 152.1l-2.4 2.4M73.1 143.1l-2.4 2.4M74 155.7l-1 1M88.2 155l-1.8 1.7M88.2 146l-2.4 2.3M88.2 150.5l-2.4 2.4M88.2 141.5l-2.3 2.3M88.7 159l-2 2M267.9 159.4l-1.8 1.7M268.5 149.8l-2.4 2.3"/>
<path d="M268.5 154.3l-2.4 2.3M268.5 140.8l-2.4 2.3M268.5 145.3l-2.4 2.3M280.1 156.1h.1M283.6 157.1l-1.7 1.8M283.6 148.1l-2.3 2.4M283.6 152.6l-2.3 2.4M283.7 143.6l-2.4 2.4M72.2 166.5l-.4 .4M72.2 162l-1.2 1.2M87.7 164.4l-1 1.1M267.6 164.1l-1.2 1.2"/>
<path d="M283.1 166.6l-.8 .8M283.5 166.2l-.3 .3M283.6 161.6l-1.5 1.5M284.1 161.1h.1"/>
</g>
<!-- layer: Section Lines -->
<path d="M215.3 100.2v5M215.2 164.7v5" fill="none" stroke="#000" stroke-width=".51"/>
<path d="M205.3 102.7h5M220.3 102.7h5M205.2 167.2h5M220.2 167.2h5" fill="none" stroke="#000" stroke-width=".25"/>
<path d="M210.3 101.9l5 .8-5 .8zM215.3 102.7l5-.8v1.7zM210.2 166.4l5 .8-5 .8zM215.2 167.2l5-.8v1.6z" fill="#000" stroke="#000" stroke-width=".25"/>
<!-- layer: FD_Dimensions -->
<g fill="none" stroke="#000" stroke-width=".25">
<path d="M213.7 48.5v10.9M224.6 59l17.5 1.3M205.4 69.9l-8.5 8.4M209 66.4l-1.1 1.1M212.7 67.9h3.1M212.7 62.9h3.1M213.7 62.9v5M213.7 71.4v3.5M72.1 93.1v7.2M75.6 95.2l8 .1M87.1 95.3h22M87.1 93.2v7.1"/>
<path d="M268.6 94.3v6.4M272.1 96.4h5.8M281.4 96.4l28.8 .1M281.4 94.3v6.5M79.5 103.4l.1 2M79.7 108.9l.2 12.3M224.8 102.7h22M244.7 106.2v57.5M284.6 115.1l31.4 .1M284.6 102.9h31.4M313.9 106.4v5.3M206.8 138.5l-16.5 .2"/>
<path d="M210.3 138.5h1.2M218.5 138.4h-3.4M285.8 132.6l30.2 .1M313.9 136.2l-.1 18.5M72.8 141.1l-3.5 .2M82.6 140.8l-6.3 .2M108.1 140l-22 .7M285.7 158.1l30.2 .1M313.8 158.2v9.2M313.8 151.2v3.5M72.2 169l-.1 18.1M86.7 169l-.1 18.2"/>
<path d="M225.8 167.2h21M285.2 167.4h30.7M313.8 170.9v15.1M50.1 185h22M75.6 185h7.5"/>
</g>
<g fill="#000" stroke="#000" stroke-width=".25">
<path d="M213.1 59.4h1.1l-.5 3.5zM221.1 58.7l3.5-.3-.1 1.2zM205 69.5l2.9-2-2.1 2.8zM213.7 67.9l.5 3.5h-1.1zM72.1 95.2l3.5-.5v1.1zM83.6 94.7l3.5 .6-3.5 .5zM268.6 96.4l3.5-.6v1.2zM277.9 95.8l3.5 .6-3.5 .6zM79.6 105.4l.7 3.5-1.2 .1zM244.7 102.7l.6 3.5h-1.2zM313.3 111.7h1.2l-.6 3.5zM313.9 102.9l.6 3.5h-1.1z"/>
<path d="M206.8 137.9l3.5 .6-3.5 .6zM211.5 138.5l3.6-.7v1.2zM313.9 132.7l.6 3.5h-1.2zM72.8 140.6l3.5 .4-3.5 .7zM82.6 140.8l3.5-.6v1.1zM313.2 154.7h1.2l-.6 3.5zM313.3 154.7h1.1l-.6 3.5zM244.1 163.7h1.2l-.6 3.5zM313.8 167.4l.6 3.5h-1.2zM72.1 185l3.5-.5v1.1zM83.1 184.5l3.5 .6-3.5 .5z"/>
</g>
<!-- layer: Hole Notes -->
<path d="M203.4 168.8l3.1-1.7-2.4 2.6z" fill="#000" stroke="#000" stroke-width=".25"/>
<path d="M203.7 169.3l-16.2 12.9h-60.5" fill="none" stroke="#000" stroke-width=".25"/>
<!-- layer: Leaders -->
<path d="M207.3 151l3.6 .1-3.4 1.1zM203.6 163.6l3.6 .1-3.4 1.1z" fill="#000" stroke="#000" stroke-width=".25"/>
<path d="M207.4 151.6l-17 2.5h-72.8M203.7 164.2l-19.3 3.2h-44.3" fill="none" stroke="#000" stroke-width=".25"/>
<!-- layer: Parts Lists -->
<path d="M155 259.7h75v27.3h-75zM185 259.7v19.9M155 279.6h75M155 272.1h75" fill="none" stroke="#000" stroke-width=".25"/>
<g font-size="7">
<text x="65.6" y="82.7">A-A (1:2)</text>
<text x="260.8" y="83.1">B-B (1:2)</text>
<text x="206.9" y="98.1">B</text>
<text x="220.5" y="98.2">A</text>
<text x="208" y="176.7">B</text>
<text x="217.8" y="176.7">A</text>
<text x="289" y="270.6">Underframe</text>
<text x="356" y="272.3">Underframe-01</text>
</g>
<g font-size="4.9">
<text x="212.2" y="55.1" transform="rotate(-90 212.2 55.1)">10</text>
<text x="230.7" y="58" transform="rotate(4 230.7 58)">R1.5</text>
<text x="196.6" y="76.5" transform="rotate(-45 196.6 76.5)">R3</text>
<text x="91.8" y="93.7">Ø30</text>
<text x="286.1" y="94.9">Ø25.52</text>
<text x="81.2" y="113.8" transform="rotate(89 81.2 113.8)">R4</text>
<text x="312.4" y="113.8" transform="rotate(-90 312.4 113.8)">24.5</text>
<text x="191.5" y="137.1" transform="rotate(-1 191.5 137.1)">Ø2.5</text>
<text x="90.8" y="139" transform="rotate(-2 90.8 139)">Ø12.65</text>
<text x="243.2" y="139.2" transform="rotate(-90 243.2 139.2)">129</text>
<text x="312.4" y="147.8" transform="rotate(-90 312.4 147.8)">51</text>
<text x="117.6" y="153.4">All 6 holes have M3x0.5 threads</text>
<text x="139.7" y="166.4">Undercut permitted</text>
<text x="51.4" y="183.4">Ø29</text>
<text x="128.4" y="181.2">M35x1.5</text>
<text x="148.5" y="181.2">6g Fine pitch</text>
<text x="312.3" y="185.1" transform="rotate(-90 312.3 185.1)">18.5</text>
<text x="231.5" y="198.4">Remove all burrs</text>
<text x="231.8" y="204">Anodize black</text>
<text x="289" y="248.5">Oliver Jessup</text>
<text x="326.2" y="248.5">3/11/2022</text>
<text x="156.5" y="264.7">Aluminum</text>
<text x="185.9" y="264.7">101.577 g</text>
<text x="156.3" y="270.6">6061</text>
<text x="161.3" y="277.6">Material</text>
<text x="201.5" y="277.6">Mass</text>
<text x="182.1" y="285">Parts List</text>
<text x="351.3" y="285.7">01</text>
<text x="399.1" y="285.7">1/1</text>
</g>
<g font-size="3.5">
<text x="39" y="8.8">1</text>
<text x="89" y="8.8">2</text>
<text x="139" y="8.8">3</text>
<text x="189" y="8.8">4</text>
<text x="239" y="8.8">5</text>
<text x="289" y="8.8">6</text>
<text x="339" y="8.8">7</text>
<text x="389" y="8.8">8</text>
<text x="16.3" y="30.2">A</text>
<text x="411.3" y="30.2">A</text>
<text x="16.3" y="78">B</text>
<text x="411.3" y="78">B</text>
<text x="101" y="93.8">±.05</text>
<text x="302.1" y="94.9">±.05</text>
<text x="16.2" y="125.9">C</text>
<text x="411.2" y="125.9">C</text>
<text x="16.2" y="173.7">D</text>
<text x="411.2" y="173.7">D</text>
<text x="60.6" y="183.5">±.05</text>
<text x="16.3" y="221.6">E</text>
<text x="411.3" y="221.6">E</text>
<text x="16.4" y="269.4">F</text>
<text x="411.4" y="269.4">F</text>
<text x="39" y="290.8">1</text>
<text x="89" y="290.8">2</text>
<text x="139" y="290.8">3</text>
<text x="189" y="290.8">4</text>
<text x="239" y="290.8">5</text>
<text x="289" y="290.8">6</text>
<text x="339" y="290.8">7</text>
<text x="389" y="290.8">8</text>
</g>
<g font-size="2.5">
<text x="231" y="242.9">Dept.</text>
<text x="255" y="242.9">Technical reference</text>
<text x="289" y="242.9">Created by</text>
<text x="350" y="242.9">Approved by</text>
<text x="289" y="252.8">Document type</text>
<text x="350" y="252.8">Document status</text>
<text x="289" y="262.9">Title</text>
<text x="350" y="262.9">DWG No.</text>
<text x="350" y="279.9">Rev.</text>
<text x="360" y="279.9">Date of issue</text>
<text x="396" y="279.9">Sheet</text>
</g>
</svg>
